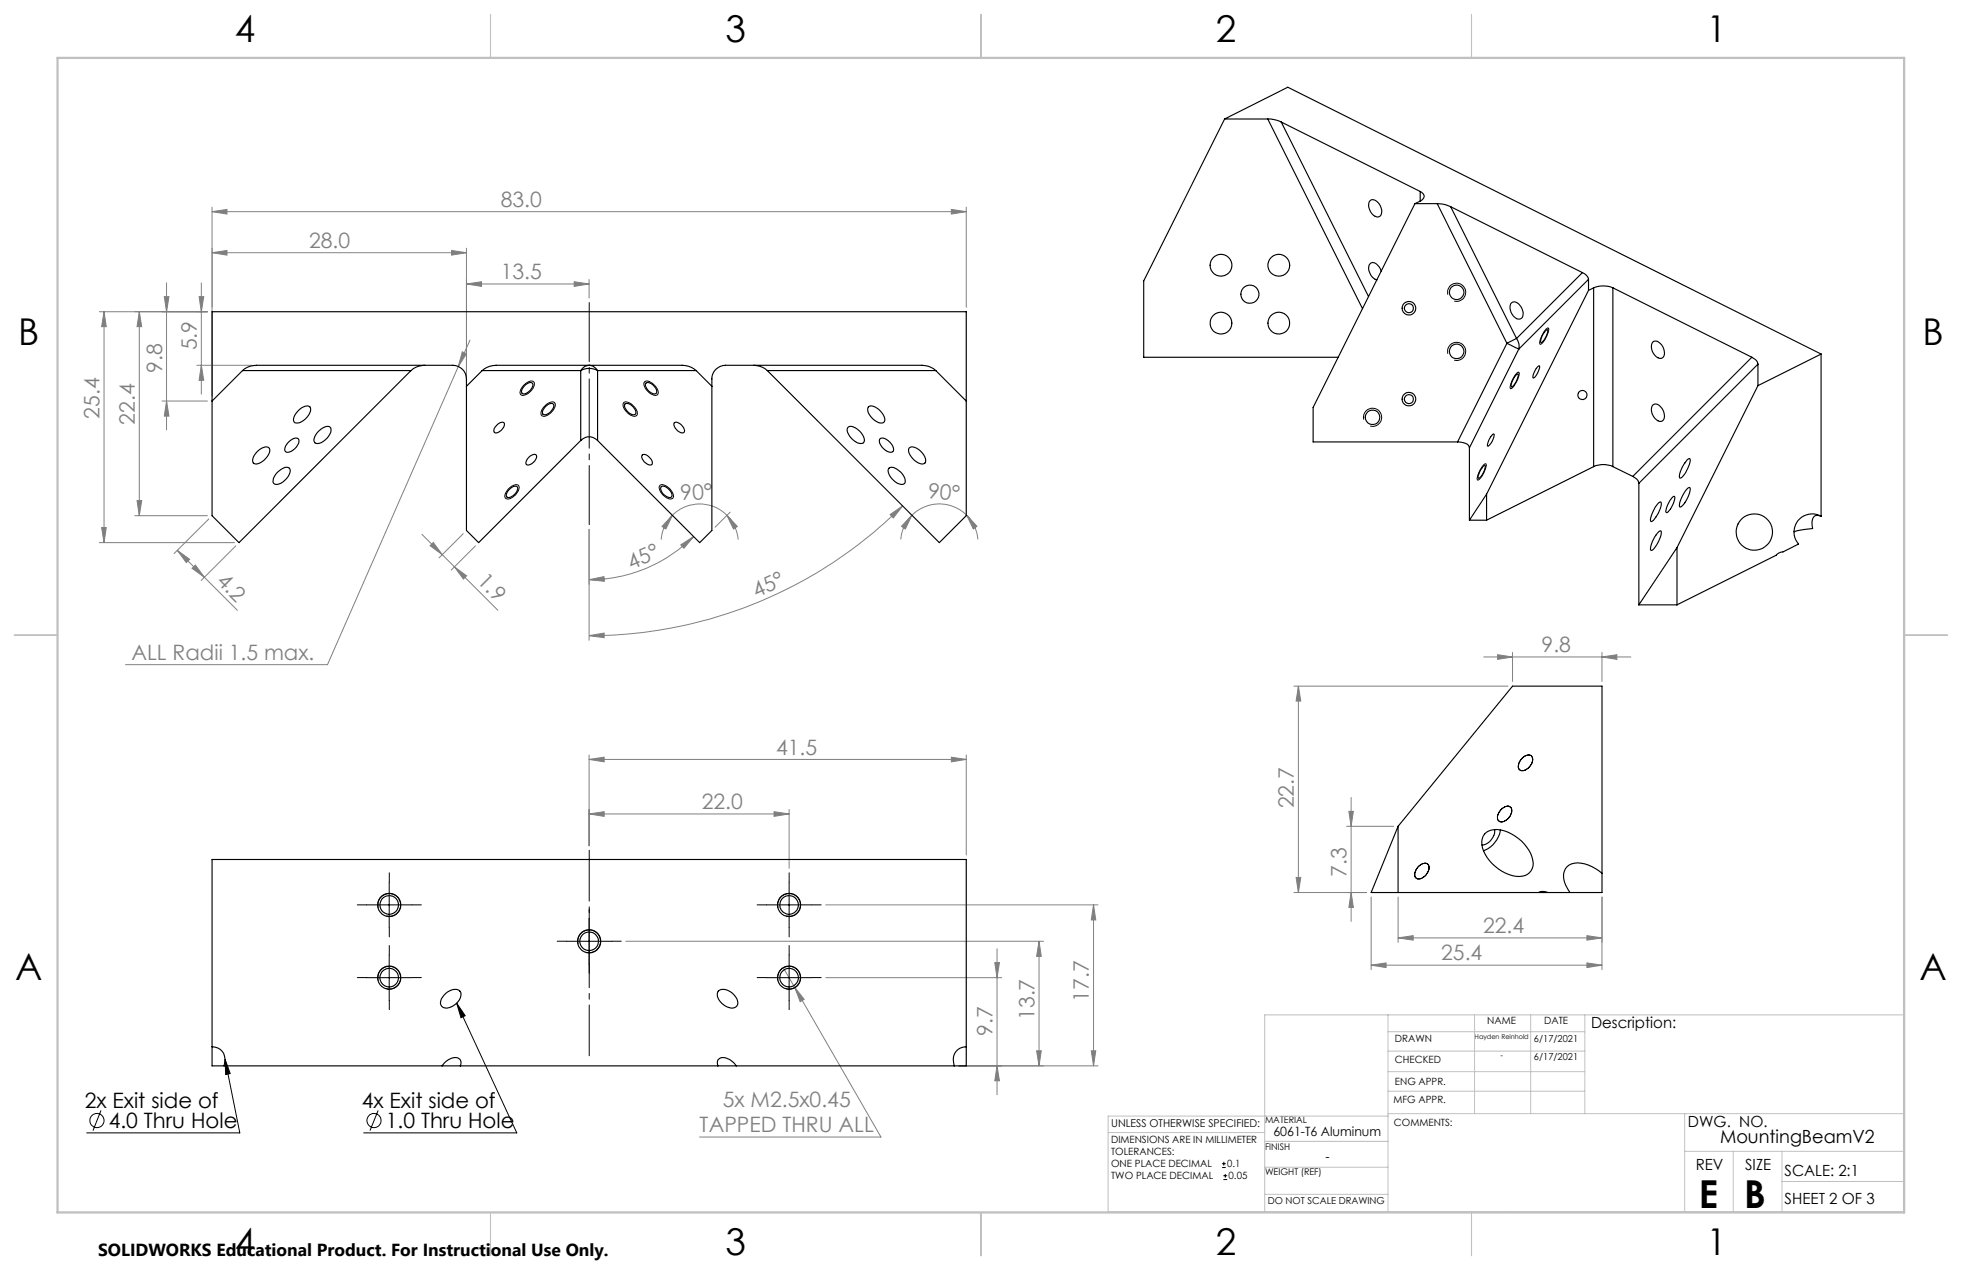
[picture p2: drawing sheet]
<svg xmlns="http://www.w3.org/2000/svg" width="432mm" height="279mm" viewBox="0 0 432 279" stroke-linecap="round" stroke-linejoin="round" font-family="sans-serif">
<g fill="none" stroke="#000" stroke-width=".22">
<path d="M318.6 64.8a2 2 0 0 1 1.8-2.5 2 2 0 0 1 2.2 2.2 2 2 0 0 1-2.6 1.8M318.6 77.8a2 2 0 0 1 1.8-2.5 2 2 0 0 1 2.2 2.2 2 2 0 0 1-2.6 1.7M340.2 72.4l.3-.2a.26 .26 0 0 1 .4 0 .26 .26 0 0 1 0 .4l-.3 .7a3.7 3.7 0 0 1-1.7 2.4 4.2 4.2 0 0 1 1.2-3.1zM115.3 84.8a1.77 1.77 0 0 1 2.2-.7 2.68 2.68 0 0 1-2.1 2.8l-.3 .1a.76 .76 0 0 1-.7-.5 .76 .76 0 0 1 .2-.8zM119.7 89.5a2.06 2.06 0 0 1 2.4-.9 2.11 2.11 0 0 1-1.2 2.5l-.6 .3a.79 .79 0 0 1-1.1 0 .79 .79 0 0 1 0-1.1zM137.3 88.5a2.73 2.73 0 0 1 3 2.4 .73 .73 0 0 1-.5 .7 .73 .73 0 0 1-.8-.2 2.81 2.81 0 0 1-1.8-2.7zM141.8 84.1a1.81 1.81 0 0 1 2.4 .8 1.32 1.32 0 0 1 .3 2 2.83 2.83 0 0 1-2.8-2.7zM300.1 92.3a2 2 0 0 1 1.8-2.5 2 2 0 0 1 2.2 2.2 2 2 0 0 1-2.5 1.7M333.7 82.2l.5-.3a1.79 1.79 0 0 1-.4 1.9 2.49 2.49 0 0 1-1.3 1.7 4.2 4.2 0 0 1 1.2-3.2zM112 107.4a1.56 1.56 0 0 1 2.2-.5 2.71 2.71 0 0 1-1.8 2.7 .79 .79 0 0 1-1.1 0 .79 .79 0 0 1 0-1.1zM145.2 106.8a2.17 2.17 0 0 1 2.6 1.2l.3 .5a.79 .79 0 0 1 0 1.1 .79 .79 0 0 1-1.1 0 2.71 2.71 0 0 1-1.8-2.7zM326.5 102.3l.2-.2a.26 .26 0 0 1 .4 0 .26 .26 0 0 1 0 .4v.1a4.5 4.5 0 0 1-1.9 3 4.3 4.3 0 0 1 1.2-3.2z"/>
<path d="M330.5 177.9l.2-.1a1.15 1.15 0 0 1 1.7-.2 1.15 1.15 0 0 1 .1 1.7 1.93 1.93 0 0 1-2.7 1.3 2.08 2.08 0 0 1 .7-2.7zM335.1 166.7a1.2 1.2 0 0 1 2.2 0 2.54 2.54 0 0 1-2.6 2.8 1.61 1.61 0 0 1 .2-2.5zM80.6 199.1h10.1M83.3 199.7a2.5 2.5 0 0 1 2.2-3.1 2.5 2.5 0 0 1 2.7 2.7 2.5 2.5 0 0 1-3.2 2.2M85.7 194.1v10M168.7 199.1h9.9M171.2 199.7a2.51 2.51 0 0 1 2.2-3.1 2.51 2.51 0 0 1 2.8 2.7 2.51 2.51 0 0 1-3.2 2.2M173.7 194.1v10M312 190.8a1.57 1.57 0 0 1 2.4-.5 2.35 2.35 0 0 1-2.6 3 1.68 1.68 0 0 1 .2-2.5zM80.6 215.1h10.1M83.3 215.7a2.49 2.49 0 0 1 2.1-3.1 2.49 2.49 0 0 1 2.7 2.7 2.49 2.49 0 0 1-3.1 2.2M85.7 210.1v10"/>
<path d="M124.7 207.1h10M127.2 207.8a2.51 2.51 0 0 1 2.2-3.2 2.51 2.51 0 0 1 2.8 2.7 2.51 2.51 0 0 1-3.2 2.2M129.6 202.1v10M168.7 215.1h9.9M171.2 215.7a2.5 2.5 0 0 1 2.2-3.1 2.5 2.5 0 0 1 2.7 2.7 2.5 2.5 0 0 1-3.1 2.2M173.7 210.1v10M49.5 233l3.3 16.2h-33.7M49.5 233l1.2 3.2-1 .2zM100.5 220.7l1.9 2.7-.9 .5zM100.5 220.7l13.2 28.5h-33.7M22.2 244.3l-1.7 4.4M83.2 244.3l-1.8 4.4"/>
<path d="M269 256.9h.8M269 256h.8M269.2 259.5h.9M269.2 258.7h.9M269.3 255.6v.8M269.7 258.3v.8"/>
<circle cx="21.3" cy="246.5" r="1.55"/>
<circle cx="82.3" cy="246.5" r="1.55"/>
</g>
<g fill="none" stroke="#808080" stroke-width=".22">
<path d="M46.7 46.6l3.3-.5v1zM46.7 55.6l3.3-.5v1zM46.7 45.6v41.6M46.7 46.6h166M46.7 55.6h56M99.4 55.1l3.3 .5-3.3 .5zM102.7 54.6v29.4M209.4 46.1l3.3 .5-3.3 .5zM212.7 45.6v22M21.9 68.6h23.7M22.9 68.6l.5 3.3h-1zM22.9 68.6v50.8"/>
<path d="M30.7 68.6v44.9M30.7 68.6l.5 3.3h-1zM36.2 65.3h1l-.5 3.3zM36.7 62.2v32.4M43.8 65.3h1l-.5 3.3zM44.3 62.2v24.5M101.7 77.4l1 .4-1.8 2.8zM102.7 62.5l3.3-.5v1zM102.7 62.5h26.9M103.4 74.8l-2.5 5.8M126.4 62l3.2 .5-3.2 .5zM129.6 61.5v4.1"/>
<path d="M35.7 88.2h9.9M36.7 88.2l.5 3.3h-1zM43.3 80.4h12.1M44.3 80.4l.5 3.3h-1zM100.9 80.6l-28.8 65.6h-44.5M21.9 119.4h29.7M22.4 116.1h1l-.5 3.3zM29.7 113.5h15.9M30.2 110.1h1l-.5 3.4zM46 114.2l-7.7 7.6M92.9 117.5l7.1 7.2M102 117.4l-5.4 5.3"/>
<path d="M129.6 116.5v24.4M148 113.4l-1.5 3-.8-.6zM148 113.4a8.4 8.4 0 0 1 12 0M148 113.4a8.2 8.2 0 0 0-2.5 5.3M149.8 119.9l2.8-1.9-2.1 2.6zM152.6 118a32.4 32.4 0 0 1-23 9.5M160 113.4l2.3 2.4-.9 .6zM160 113.4a8.7 8.7 0 0 1 2.5 5.3M160.7 112.7l-3.3 3.3M195.9 113.2l2.7-1.9-2 2.6zM198.6 111.3a97.5 97.5 0 0 1-69 28.5M200.7 113.3l-1.5 3.1-.8-.6z"/>
<path d="M200.7 113.3a8.5 8.5 0 0 1 12.1 0M200.7 113.3l-.3 .4a8.8 8.8 0 0 0-2.2 5M212.8 113.3l2.2 2.5-.8 .6zM212.8 113.3l.2 .4a8.8 8.8 0 0 1 2.2 5M39 121.1l2.7 1.9-.7 .8zM39 121.1l13.2 13.2M42.3 125l.7-.7 2 2.7zM51.9 120.1l-7.6 7.6M94.7 120.1l.7-.8 1.9 2.7zM100 124.7l2.7 2-.7 .7zM100 124.7l9.6 9.6M104.6 120.1l-5.3 5.3"/>
<path d="M129.6 127.5l3.3-.6 .1 1zM129.6 139.8l3.4-.5v1zM284.8 151h47.1M285.8 151l.5 3.2h-1zM285.8 151v45.4M326.5 144.5h32.4M329.6 144l3.3 .5-3.3 .6zM332.9 143.5v6.4M352.6 144.5l3.2-.5v1.1zM352.6 143.5v6.4M129.6 179.1l3.4-.5v1zM129.6 167.1l3.4-.5v1z"/>
<path d="M129.6 166.1v20M129.6 179.1h44.1M129.6 167.1h83.1M170.4 178.6l3.3 .5-3.3 .5zM173.7 178.1v12.9M209.4 166.6l3.3 .5-3.3 .5zM212.7 166.1v22M296.9 178.5h1l-.5 3.3zM297.4 175.4v27.3M181.7 199.1h60M240.7 199.1l.5 3.3h-1zM240.7 199.1v35.4"/>
<path d="M284.8 196.4h16M285.3 193h1l-.5 3.4zM296.4 181.8h10.3M297.4 196.4l.5 3.2h-1zM301.8 197.3v16M307.7 197.3v10M352.6 197.3v16M137.7 207.1h92M172.4 212.9l2.5 4.3M174.9 217.2l2.1 2.7-.9 .5zM174.9 217.2l19 33h-39.9M181.7 215.1h38.8"/>
<path d="M218.9 211.8h1.1l-.6 3.3zM219.4 208.7v32.1M228.7 207.1v27.4M228.7 207.1l.5 3.3h-1.1zM301.8 212.3l3.2-.5v1.1zM301.8 212.3h50.8M307.7 206.3l3.3-.5v1zM307.7 206.3h44.9M349.2 205.8l3.4 .5-3.4 .5zM349.3 211.8l3.3 .5-3.3 .6zM219.4 234.5l.6 3.3h-1.1zM228.1 231.2h1.1l-.5 3.3z"/>
<path d="M240.2 231.2h1l-.5 3.3zM241.7 234.5h-30.7"/>
</g>
<path d="M129.7 115.4v-48.8" fill="none" stroke="#000" stroke-width=".22" stroke-dasharray="15.2 1.3 1.3 1.3" stroke-dashoffset="2.2"/>
<path d="M129.7 187.1v45.2" fill="none" stroke="#000" stroke-width=".22" stroke-dasharray="15.2 1.3 1.3 1.3" stroke-dashoffset="4.1"/>
<path d="M418.9 223.3v43.3" fill="none" stroke="#c0c0c0" stroke-width=".22" stroke-dasharray="15.2 1.3 1.3 1.3" stroke-dashoffset="5"/>
<g fill="none" stroke="#c0c0c0" stroke-width=".22">
<path d="M305.5 223.3v43.3M305.5 235.8h43.3M305.5 231.2h43.3M305.5 227h43.3M324.5 223.3v21.7M336.9 223.3v21.7M348.8 223.3v21.7M243.9 249.2h34.4M278.3 256.8h27.2M278.3 251.1h27.3M305.5 245h113.4M305.5 240.1h43.3"/>
<path d="M305.5 245.5h-61.6v21.1h175M370.8 245v21.6M370.8 253.3h48.1M381.5 253.3v13.3M392.2 259.9h26.7M392.2 253.3v13.3M278.3 262.7h27.2M418.9 265.1v-41.8h-140.6v43.3"/>
</g>
<path d="M108 3.2v9.5M215.9 3.2v9.5M323.8 3.2v9.5M3.1 139.7h9.6M419.1 139.7h9.5M108 266.7v9.6M215.9 266.7v9.6M323.8 266.7v9.6" fill="none" stroke="#c0c0c0" stroke-width=".25"/>
<path d="M12.7 12.7h406.4v254h-406.4z" fill="none" stroke="#c0c0c0" stroke-width=".5"/>
<g fill="none" stroke="#000" stroke-width=".22" stroke-dasharray="15.2 1.3 1.3 1.3">
<path d="M80.7 199.1h-2.1M85.7 194.1v-2.1M90.7 199.1h2M168.7 199.1h-2.1M173.7 194.1v-2.1M178.7 199.1h2M80.7 215.1h-2.1M85.7 210.1v-2.1M85.7 204.1v2M90.7 215.1h2M124.7 207.1h-2.1M129.7 202.1v-2.1"/>
<path d="M129.7 212.1v2M134.7 207.1h2M168.7 215.1h-2.1M173.7 204.1v2M173.7 210.1v-2.1M178.7 215.1h2M85.7 220.1v2M173.7 220.1v2"/>
</g>
<g fill="#808080">
<path d="M100 124.7l2.7 2-.7 .7zM94.7 120.1l.7-.8 1.9 2.7z"/>
<path d="M212.8 113.3l2.2 2.5-.8 .6zM200.7 113.3l-1.5 3.1-.8-.6z"/>
<path d="M101.7 77.4l-.8 3.2 1.8-2.8zM307.7 206.3l3.3-.5v1zM349.2 205.8l3.4 .5-3.4 .5zM129.6 179.1l3.4-.5v1zM170.4 178.6l3.3 .5-3.3 .5zM129.6 167.1l3.4-.5v1zM209.4 166.6l3.3 .5-3.3 .5zM174.9 217.2l1.2 3.2 .9-.5z"/>
<path d="M46.7 46.6l3.3-.5v1zM209.4 46.1l3.3 .5-3.3 .5z"/>
<path d="M160 113.4l2.3 2.4-.9 .6zM148 113.4l-1.5 3-.8-.6z"/>
<path d="M129.6 127.5l3.3-.6 .1 1zM149.8 119.9l2.8-1.9-2.1 2.6z"/>
<path d="M129.6 139.8l3.4-.5v1zM195.9 113.2l2.7-1.9-2 2.6z"/>
<path d="M44.3 80.4l.5 3.3h-1zM43.8 65.3h1l-.5 3.3zM22.4 116.1h1l-.5 3.3zM22.9 68.6l.5 3.3h-1zM285.3 193h1l-.5 3.4zM285.8 151l.5 3.2h-1z"/>
<path d="M240.2 231.2h1l-.5 3.3zM240.7 199.1l.5 3.3h-1z"/>
<path d="M296.9 178.5h1l-.5 3.3zM297.4 196.4l.5 3.2h-1z"/>
<path d="M36.2 65.3h1l-.5 3.3zM36.7 88.2l.5 3.3h-1zM30.7 68.6l.5 3.3h-1zM30.2 110.1h1l-.5 3.4zM218.9 211.8h1.1l-.6 3.3zM219.4 234.5l.6 3.3h-1.1zM228.7 207.1l.5 3.3h-1.1zM228.1 231.2h1.1l-.5 3.3z"/>
<path d="M39 121.1l2.7 1.9-.7 .8zM42.3 125l.7-.7 2 2.7z"/>
<path d="M46.7 55.6l3.3-.5v1zM99.4 55.1l3.3 .5-3.3 .5z"/>
<path d="M102.7 62.5l3.3-.5v1zM126.4 62l3.2 .5-3.2 .5z"/>
<path d="M329.6 144l3.3 .5-3.3 .6zM352.6 144.5l3.2-.5v1.1z"/>
<path d="M301.8 212.3l3.2-.5v1.1zM349.3 211.8l3.3 .5-3.3 .6z"/>
</g>
<path d="M100.5 220.7l1.9 2.7-.9 .5zM49.5 233l1.2 3.2-1 .2z" fill="#000"/>
<g fill="none" stroke="#000" stroke-width=".25">
<path d="M269.5 26.2h9.5M269.5 26.2l13.9-7 117.4 58.7M269.5 26.2l-17.8 35.6v16.8h42.8M279 26.2l1.9 .2 1.1 .4M279 26.2l20.9 41.7M282 26.8l30.6 15.3M282 26.8l19.2 38.5M301.6 44.1a1.4 1.4 0 0 1 1.9 .7l.3 .5a1.69 1.69 0 0 1-.4 2.4 2.46 2.46 0 0 1-1.8-3.6zM304 59.7a2.26 2.26 0 0 0-2.2-1.9 1.79 1.79 0 0 0-.1 2.7l.6 .7 .7 .4M311.4 44.8h4.9M311.4 44.8l-22.4 44.8v7.6h31.8M312.6 42.1a1.08 1.08 0 0 1 .8 1.1 1.08 1.08 0 0 1-.8 1"/>
<path d="M312.6 44.2l-1.2 .6M312.6 42.1v2.1M316.3 44.8l1.9 .2 1.1 .5M316.3 44.8l15.3 30.7M319.3 45.5l29 14.5M319.3 45.5l14.5 29M348.3 60l.4 .2a1.77 1.77 0 0 1 .9 1.3M348.3 60l-14.5 14.5M331.6 75.5l2.7 1.3M331.6 75.5l-10.8 21.7M332.6 66.6a1.36 1.36 0 0 1 2 .7l.3 .4a1.91 1.91 0 0 1-.1 2.4 2.04 2.04 0 0 1-2.4-1.9 1.74 1.74 0 0 1 .2-1.6zM333.8 74.5a2.7 2.7 0 0 1 .5 2.3"/>
<path d="M333.8 74.5l-2.2 1M334.3 76.8l-10.9 21.7M340.3 72.6l.3-.1a3.3 3.3 0 0 1-1.5 2.9 3.4 3.4 0 0 1 1.2-2.8zM349.6 61.5v2.4M349.6 61.5l-15.3 15.3M349.6 63.9l-22.4 44.8M350.7 63.3a5.5 5.5 0 0 1 4.3 0M350.7 63.3l-1.1 .6M350.7 63.3v39.4M355 63.3l30.6 15.3M355 63.3v39.4M363.7 75.2a1.83 1.83 0 0 1 2.5 1.6 1.29 1.29 0 0 1-1 2 2.59 2.59 0 0 1-1.5-3.6z"/>
<path d="M385.6 78.6a2.09 2.09 0 0 1 1.3 1.5M385.6 78.6l-26.3 26.2M400.8 77.9l-13.9 6.9M400.8 77.9v35.7M53.4 81.5a4.4 4.4 0 0 1 3-1.1h43.3a3 3 0 0 1 3 3v33.3l2.6 2.7 22.5-22.5M53.4 81.5h37.1M53.4 81.5l-6.7 6.7M56.7 99.2l.9-.6a1.07 1.07 0 0 1 1.8 .3 3.5 3.5 0 0 1-3.4 3.1 1.27 1.27 0 0 1 0-1.9zM63.4 97.3l.4-.3a1.36 1.36 0 0 1 1.9-.4 2.71 2.71 0 0 1-2.7 2.9 1.1 1.1 0 0 1 .1-1.8zM65.9 90.1l.5-.4a1.74 1.74 0 0 1 1.8-.2 2.81 2.81 0 0 1-1.8 3.3l-.5 .2a.93 .93 0 0 1-1.3-.5l.3-1.2zM70.2 94.8l.9-.7a1.29 1.29 0 0 1 1.7 0 3.2 3.2 0 0 1-2.1 3.3 .97 .97 0 0 1-1.4 0 .97 .97 0 0 1 0-1.4zM90.5 81.5l-37.9 37.9-5.9-5.9v-44.9h166v44.9l-6 5.9-37.8-37.9"/>
<path d="M93.5 80.4a4.5 4.5 0 0 0-3 1.1M106.1 81.5a4.6 4.6 0 0 1 3.1-1.1h40.9a4.7 4.7 0 0 1 3.1 1.1M106.1 81.5l-3.4 3.5M106.1 81.5h21.7M109.6 93.3a1.05 1.05 0 0 1 1.4-.2 2.16 2.16 0 0 1-2 2.2 .98 .98 0 0 1 .3-1.7zM115.6 84.7l.4-.3a.7 .7 0 0 1 .8-.3 .7 .7 0 0 1 .5 .7 2.53 2.53 0 0 1-2.2 1.8 .74 .74 0 0 1-.1-1.2zM120.2 89.3a1.03 1.03 0 0 1 1.7-.2 2.34 2.34 0 0 1-2.2 2.1 .61 .61 0 0 1-.2-.9zM127.8 81.5a2.06 2.06 0 0 1 1.9-1.1 2.06 2.06 0 0 1 1.8 1.1M127.8 81.5a4 4 0 0 1 3.7 0M127.8 96.9a2.48 2.48 0 0 1 3.7 0M127.8 81.5v15.4M131.5 81.5h21.7"/>
<path d="M131.5 81.5v15.4M137.5 88.9a2.02 2.02 0 0 1 2.3 2.2 2.03 2.03 0 0 1-2.3-1.4zM142.2 84.3a1.74 1.74 0 0 1 2.1 1.1 .7 .7 0 0 1 .3 .8 .7 .7 0 0 1-.7 .5 2.51 2.51 0 0 1-1.9-2.2zM148.4 93a1.95 1.95 0 0 1 2.2 2 1.2 1.2 0 0 1-1.7-.5l-.3-.3a1.03 1.03 0 0 1-.2-1.2zM153.2 81.5l3.5 3.5M165.8 80.4a4.5 4.5 0 0 1 3.1 1.1M168.9 81.5h37.1M186.8 93.9a3.1 3.1 0 0 1 3.2 2.1 .97 .97 0 0 1 0 1.4 .97 .97 0 0 1-1.3 0 3.8 3.8 0 0 1-2.3-3zM191.1 89.5a1.94 1.94 0 0 1 2.3 .6l1 1.2a1.29 1.29 0 0 1 0 1.7 3.2 3.2 0 0 1-3.3-2.1 1.39 1.39 0 0 1 0-1.4zM193.6 96.6a1.36 1.36 0 0 1 1.9 .4l1 1.1a.85 .85 0 0 1 0 1.2 .85 .85 0 0 1-1.2 0 2.68 2.68 0 0 1-1.7-2.7zM200.1 98.6a1.58 1.58 0 0 1 2.1 .3 2.58 2.58 0 0 1 1.4 3 1.94 1.94 0 0 1-2.3-.6l-.7-.8a1.95 1.95 0 0 1-.5-1.9zM206 81.5a4.6 4.6 0 0 0-3.1-1.1h-43.2a3 3 0 0 0-3 3v33.3l-2.7 2.7-22.5-22.5"/>
<path d="M206 81.5l6.7 6.7M320.8 97.2l1.1 .2a1.48 1.48 0 0 1 1.5 1.1M323.4 98.5v15.9M328.5 95.6l.3-.1a3.3 3.3 0 0 1-1.4 2.7 3.2 3.2 0 0 1 1.1-2.6zM333.6 82.6l.5-.3a3.4 3.4 0 0 1-1.5 2.8 3.3 3.3 0 0 1 1-2.5zM338.5 80.6l.3-.1a3.3 3.3 0 0 1-1.4 2.6 3.1 3.1 0 0 1 1.1-2.5zM363.7 89.1a1.36 1.36 0 0 1 2 .7l.5 .9a1.29 1.29 0 0 1-1 2 2.62 2.62 0 0 1-1.5-3.6zM386.9 80.1l-26.2 26.2M386.9 80.1v4.7M386.9 84.8l-17.8 35.7M61 103.9l.9-.6a1.24 1.24 0 0 1 1.9-.1 3.4 3.4 0 0 1-3.1 3.4 .67 .67 0 0 1-.6-.9l.3-.9zM112 107.8l.6-.6a.7 .7 0 0 1 .8-.3 .7 .7 0 0 1 .5 .7 2.51 2.51 0 0 1-2.1 1.9l-.3-.2a1.11 1.11 0 0 1 .5-1.5z"/>
<path d="M116.6 100.4l.4-.2a.73 .73 0 0 1 1 0 1.95 1.95 0 0 1-2.1 2 1.65 1.65 0 0 1 .7-1.8zM141.4 100.1a1.92 1.92 0 0 1 2.2 1.7l-.1 .3a1.26 1.26 0 0 1-1.7-.5l-.3-.4a.89 .89 0 0 1-.1-1.1zM145.5 107.1a2.07 2.07 0 0 1 2.4 1.8 .52 .52 0 0 1-.6 .6 2.33 2.33 0 0 1-1.9-2.2zM195.7 103a1.76 1.76 0 0 1 2.2 .6l.7 .8a1.58 1.58 0 0 1 .3 2.1 2.88 2.88 0 0 1-3-1.7 1.69 1.69 0 0 1-.2-1.8zM323.4 114.4h3.8M326.5 102.5l.3-.1a3.3 3.3 0 0 1-1.4 2.8 3.9 3.9 0 0 1 1.1-2.7zM327.2 108.7l-3.8 5.7M327.2 108.7v5.7M350.7 102.7a5.1 5.1 0 0 1 4.3 0M350.7 102.7l-23.5 11.7M355 102.7l4.3 2.1M359.3 104.8a2.09 2.09 0 0 1 1.4 1.5"/>
<path d="M360.7 106.3v26.8M364.8 110.8l.5-.3h.3a5.8 5.8 0 0 1-2.1 4.3l-.2-.1a4.8 4.8 0 0 1 1.3-3.5zM365 117.1l.5-.3a5.9 5.9 0 0 1-1.9 4.3h-.2a1.99 1.99 0 0 1 .2-1.9l.5-1zM368.2 109.3l.3-.1a4 4 0 0 1-1.2 3.1l-.4 .4h-.2a5.1 5.1 0 0 1 1.5-3.4zM371.2 107.7l.6-.5a1.93 1.93 0 0 1-.2 1.9l-1.1 1.9a.79 .79 0 0 1-.8 .5 5.7 5.7 0 0 1 1.5-3.8zM371.3 101.1l.6-.2a4.7 4.7 0 0 1-1.2 3.5l-.8 .8-.3-.1a6.4 6.4 0 0 1 1.7-4zM400.8 113.6a4 4 0 0 0-5.1 .9 4 4 0 0 0 .1 5.2l-3.4 1.7a2.05 2.05 0 0 0-1.5 .8l-21.8 10.9M400.8 113.6a1.31 1.31 0 0 0-1.5 0 1.31 1.31 0 0 0-.5 1.4l.1 1.3-4.1 .7M360.7 133.1h8.4M369.1 120.5l-8.4 12.6M369.1 120.5v12.6M307.7 181.8l25.2-30.8h19.7v41.1"/>
<path d="M307.7 181.8l-5.9 14.6h36.8M307.7 181.8v14.6M327.1 183.1a5.2 5.2 0 0 1 5.5 .3 8.8 8.8 0 0 1 4.8 6.5 2.96 2.96 0 0 1-3.7 2.9 9.4 9.4 0 0 1-7.6-7 2.95 2.95 0 0 1 1-2.7zM328.9 182.5a3.3 3.3 0 0 1-2.8 3.4M330.2 182.6a5.9 5.9 0 0 1-3.7 4.5M338.6 196.4a2.37 2.37 0 0 1 2.1 0M338.6 196.4h2.1M340.7 196.4h4.8M352.6 192.1a7.7 7.7 0 0 0-6.7-2.1 3 3 0 0 0-1.6 4.2l1.2 2.2M352.6 192.1v4.3h-7.1M97.9 218.8a2.48 2.48 0 0 1 3.3-.7 2.48 2.48 0 0 1-1.4 3.1 1.87 1.87 0 0 1-2.8-.1l-.1-.6 .2-.7zM158.1 218.1a2.64 2.64 0 0 1 3.6 1 1.56 1.56 0 0 1 0 2.6 3.4 3.4 0 0 1-3.8-3.1z"/>
<path d="M46.7 230.3a2.91 2.91 0 0 1 2.6 4.2M46.7 230.3v4.2h2.6M46.7 230.3v-41.2h166v41.2M49.3 234.5h48M97.3 234.5a3.4 3.4 0 0 1 3.6-1.7 1.22 1.22 0 0 1 .4 1.7M97.3 234.5h4M101.3 234.5h56.7M158 234.5a1.3 1.3 0 0 1 .3-1.6 1.3 1.3 0 0 1 1.6-.1l.8 .4 1.3 1.3M158 234.5h4M162 234.5h48M212.7 230.3a2.91 2.91 0 0 0-2.7 4.2M212.7 230.3v4.2h-2.7"/>
<circle cx="268.7" cy="58.3" r="2.4"/>
<circle cx="281.4" cy="58.3" r="2.4"/>
<circle cx="268.7" cy="71.1" r="2.4"/>
<circle cx="275.1" cy="64.7" r="2"/>
<circle cx="281.4" cy="71.1" r="2.4"/>
<circle cx="310.1" cy="67.8" r="1.01"/>
<circle cx="310.1" cy="67.8" r="1.51"/>
<circle cx="320.6" cy="64.3" r="1.59"/>
<circle cx="320.6" cy="77.3" r="1.6"/>
<circle cx="302.1" cy="91.8" r="1.62"/>
<circle cx="310.1" cy="87.8" r="1.01"/>
<circle cx="310.1" cy="87.8" r="1.51"/>
<circle cx="348.3" cy="86.9" r="1"/>
<circle cx="386.1" cy="117" r="4"/>
<circle cx="85.7" cy="199.1" r="2.06"/>
<circle cx="85.7" cy="199.1" r="2.55"/>
<circle cx="173.6" cy="199.1" r="2.05"/>
<circle cx="173.7" cy="199.1" r="2.56"/>
<circle cx="85.7" cy="215.1" r="2.54"/>
<circle cx="85.7" cy="215.1" r="2.06"/>
<circle cx="129.7" cy="207.1" r="2.55"/>
<circle cx="129.7" cy="207.1" r="2.05"/>
<circle cx="173.7" cy="215.1" r="2.55"/>
<circle cx="173.7" cy="215.1" r="2.05"/>
</g>
<g font-size="8.5">
<text x="373.9" y="265.7">E</text>
<text x="383.8" y="265.7">B</text>
</g>
<g font-size="8.1">
<text x="51.7" y="9.3">4</text>
<text x="159.7" y="9.3">3</text>
<text x="267.6" y="9.3">2</text>
<text x="375.6" y="9.3">1</text>
<text x="4" y="76">B</text>
<text x="423.1" y="76">B</text>
<text x="3.3" y="215.7">A</text>
<text x="422.4" y="215.7">A</text>
<text x="51.7" y="276">4</text>
<text x="159.7" y="276">3</text>
<text x="267.6" y="276">2</text>
<text x="375.6" y="276">1</text>
</g>
<g font-size="4.7" fill="#808080">
<text x="110.2" y="45.5">83.0</text>
<text x="68" y="54.6">28.0</text>
<text x="110.2" y="61.5">13.5</text>
<text x="43.3" y="77.1" transform="rotate(-90 43.3 77.1)">5.9</text>
<text x="35.7" y="82" transform="rotate(-90 35.7 82)">9.8</text>
<text x="21.9" y="92.1" transform="rotate(-90 21.9 92.1)">25.4</text>
<text x="29.7" y="93.4" transform="rotate(-90 29.7 93.4)">22.4</text>
<text x="149.9" y="110.1" transform="rotate(-4 149.9 110.1)">90°</text>
<text x="204.1" y="109.5" transform="rotate(5 204.1 109.5)">90°</text>
<text x="138.9" y="125.3" transform="rotate(-23 138.9 125.3)">45°</text>
<text x="47.5" y="128.1" transform="rotate(45 47.5 128.1)">4.2</text>
<text x="104.8" y="128.1" transform="rotate(45 104.8 128.1)">1.9</text>
<text x="166.5" y="131.6" transform="rotate(-24 166.5 131.6)">45°</text>
<text x="339.3" y="143.5">9.8</text>
<text x="28.9" y="145.2">ALL Radii 1.5 max.</text>
<text x="170.8" y="166.1">41.5</text>
<text x="154.4" y="178.1">22.0</text>
<text x="284.8" y="177.8" transform="rotate(-90 284.8 177.8)">22.7</text>
<text x="296.4" y="192.9" transform="rotate(-90 296.4 192.9)">7.3</text>
<text x="326.4" y="205.3">22.4</text>
<text x="317.2" y="211.3">25.4</text>
<text x="239.7" y="220.4" transform="rotate(-90 239.7 220.4)">17.7</text>
<text x="218.4" y="227.9" transform="rotate(-90 218.4 227.9)">9.7</text>
<text x="227.7" y="224.4" transform="rotate(-90 227.7 224.4)">13.7</text>
<text x="159.1" y="243.6">5x M2.5x0.45</text>
<text x="154" y="249.1">TAPPED THRU ALL</text>
</g>
<g font-size="4.7">
<text x="18.6" y="243.7">2x Exit side of</text>
<text x="79.6" y="243.7">4x Exit side of</text>
<text x="23.9" y="248.3">4.0 Thru Hole</text>
<text x="84.9" y="248.3">1.0 Thru Hole</text>
</g>
<text font-size="4" x="378.5" y="251.5">MountingBeamV2</text>
<text font-size="3.8" x="21.6" y="276.3">SOLIDWORKS Educational Product. For Instructional Use Only.</text>
<g font-size="3.4">
<text x="350.2" y="226.2">Description:</text>
<text x="371.5" y="247.9">DWG. NO.</text>
<text x="373.2" y="257.5">REV</text>
<text x="384.1" y="257.5">SIZE</text>
<text x="392.8" y="258.7">SCALE: 2:1</text>
<text x="392.8" y="264.9">SHEET 2 OF 3</text>
</g>
<g font-size="2.8">
<text x="280.2" y="250">6061-T6 Aluminum</text>
<text x="291.7" y="255.5">-</text>
</g>
<text font-size="2.4" x="244.5" y="247.8">UNLESS OTHERWISE SPECIFIED:</text>
<g font-size="2.2">
<text x="327.3" y="225.4">NAME</text>
<text x="339.8" y="225.4">DATE</text>
<text x="307" y="233.8">CHECKED</text>
<text x="307" y="229.3">DRAWN</text>
<text x="307" y="238.6">ENG APPR.</text>
<text x="306.7" y="242.7">MFG APPR.</text>
<text x="244.5" y="251.5">DIMENSIONS ARE IN MILLIMETER</text>
<text x="306.8" y="247.7">COMMENTS:</text>
<text x="244.5" y="254.2">TOLERANCES:</text>
<text x="244.5" y="256.8">ONE PLACE DECIMAL</text>
<text x="270.1" y="256.8">0.1</text>
<text x="244.5" y="259.5">TWO PLACE DECIMAL</text>
<text x="270.4" y="259.5">0.05</text>
</g>
<g font-size="2.1">
<text x="337.6" y="229.3">6/17/2021</text>
<text x="337.6" y="233.1">6/17/2021</text>
<text x="279" y="264.9">DO NOT SCALE DRAWING</text>
</g>
<g font-size="2">
<text x="278.4" y="247.1">MATERIAL</text>
<text x="278.4" y="253">FINISH</text>
<text x="278.4" y="258.5">WEIGHT (REF)</text>
</g>
<text font-size="1.8" x="330.2" y="232.9">-</text>
<text font-size="1.5" x="324.5" y="228.7">Hayden Reinhold</text>
</svg>
